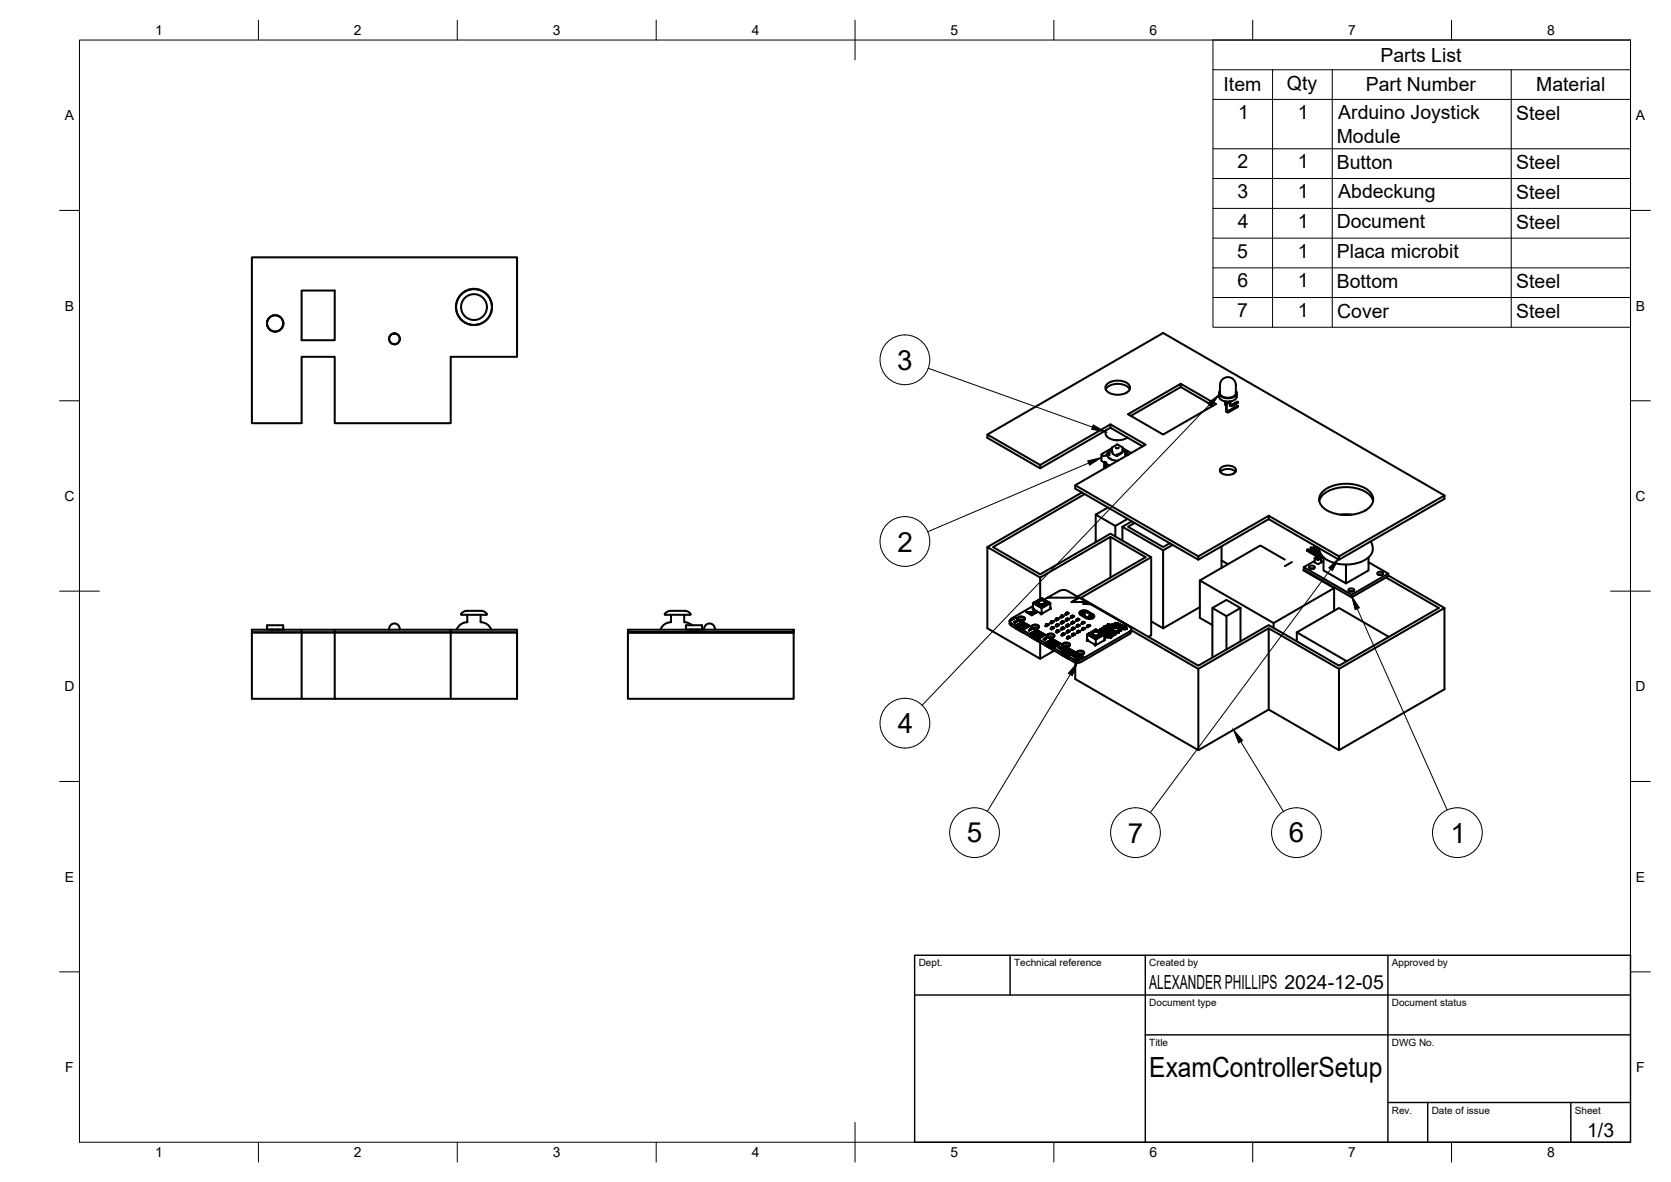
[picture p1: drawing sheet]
<svg xmlns="http://www.w3.org/2000/svg" width="420mm" height="297mm" viewBox="0 0 420 297" stroke-linecap="round" stroke-linejoin="round" font-family="sans-serif">
<!-- layer: Visible -->
<g fill="none" stroke="#000" stroke-width=".51">
<path d="M63.3 64.7h66.7v25h-16.7v16.6h-29.1v-16.6h-8.4v16.6h-12.5zM67.9 79.6v.1M68.4 79.4h.1M68.5 79.3v.1M69.8 79.3v.1M69.9 79.4h.1M70.5 79.7h-.1M75.8 73h8.4v12.5h-8.4zM117.8 72.8h.2M120.4 72.8h.2M67.2 80.8v.1M67.2 81.6v.2"/>
<path d="M67.5 80.1h.1M67.6 82.6h.1M67.9 82.9h.1M70.4 82.9h.1M70.7 82.6h.1M70.9 80.1h.1M71.1 81.9v.1M71.2 80.8v.1M71.2 81.6v.2M98.8 83.8h.7M117.9 81.5h.1M120.4 81.5h.1"/>
<path d="M278 97.8a4 4 0 0 1 6.1 0M278.3 96.5a4.2 4.2 0 0 1 5.7 .5 1.87 1.87 0 0 1-2 2.1l-1.3 .1a2.62 2.62 0 0 1-2.8-1.8zM296.9 96.4l8.8 5.1-13.2 7.7-8.9-5.1 13.3-7.7v.9M306.5 98.8a1.63 1.63 0 0 0 1.6 2.1h.6a1.99 1.99 0 0 0 2.3-1.3M306.7 98.2a1.09 1.09 0 0 0 .9 1.7 2.9 2.9 0 0 0 3.3-.8v-.7M306.7 96.8v2a2.21 2.21 0 0 0 3.2 .9l.7-.5 .1-.4v-2M306.7 96.8a2 2 0 0 1 2-2 2 2 0 0 1 2 2M310.7 98.3l.2 .1M311 98.8v.8M248.3 109.2l13.2 7.6v.9M277.1 114.3l.4 .3 .6-.3M278 108.2v.8l.3 .6 1.2 .8 2.2 .2 1.8-.7"/>
<path d="M278.1 116.5l.9 .5M278.1 116.4v1.1M278.1 116.4h.1M278.2 116.4l-.5-.4-.1 .1v1.3l.4 .2M278.4 114.5l.3-.9 .9-.6a1.26 1.26 0 0 0-1.2 1.2 1.26 1.26 0 0 0 1.1 1.3l1.6 .3M278.4 114.5h.1M278.4 114.4h.1M279.2 107.5v-.9l8.9 5.1-17.7 10.2M279.2 106.6l-17.7 10.2M279.4 115.5h.1M279.5 115.5h.1M279.6 113.5l.1 .5 1.1 .6 1.3-.7v-.3"/>
<path d="M279.6 112.6l-2.7 1.6v1.6l.7 .4M279.6 113.1l-.6 .6-.1 .8M279.6 112.4l1.3-.7 1.4 .7v1.1l-1.4 .8M279.6 112.5v1M279.6 113.5h.1M279.6 112.4v.1M280.6 112.5l.3 .2 .4-.2M280.7 110.6h.1M280.9 114.3l-.1-.1v.4M280.9 114.3h.1M280.9 111.7h.1M282.3 113.1l.6 .6v.8"/>
<path d="M282.3 112.6l2.1 1.2M283.5 114.4a1.43 1.43 0 0 0-1.2-1.4l.9 .6 .3 .8M287.3 112.2l-8.1-4.7-17.7 10.2-13.2-7.7v-.8l44.2-25.5 70.7 40.8M305 102l-8.1-4.7-12.5 7.2M306.8 118.6a2.78 2.78 0 0 1 3.9 0M306.9 117.6a2.69 2.69 0 0 1 3.9 .4 1.66 1.66 0 0 1-2.1 1.3 1.66 1.66 0 0 1-2-1.3zM308.1 101.3l.2 .1v.5l-.2-.1zM308.1 100.9v.4l.2 .1M308.3 101.8v1.4l.3 .4 2.7-1.4v-.1M308.3 100.9v.5M308.3 103.5l.2 .1M308.5 100.9v.4"/>
<path d="M308.5 101.3v1.8l.2 .3h.3l2.3-1.3-.2-.2-2.5 1.4M309 100.9l.3 1 .3 .2 1.7-.9v-.2M309.1 103.3l-.7 .2M309.1 100.9l.1 .4M309.2 100.9h.1M309.2 101.9l.2 .1M309.4 103.2l-.2 .1M309.4 100.9v.7l.2 .3 1.7-.9-.2-.1-1.6 .9M310 101.8l-.7 .2M248.3 137.5l13.2 7.6M272 123.8l-23.7 13.7v20.4l13.2 7.7 3.6-2.1M272.7 124.2l-23 13.3 11.8 6.8 17.7-10.2 10.3 5.9-17.7 10.2 29.5 17.1 17.7-10.2 17.7 10.2 25.1-14.5-13.3-7.7"/>
<path d="M275.5 129.3v7M278.6 127.5l-3.1 1.8 4.9 2.9 3.1-1.8M279.2 134.9l8.9 5.1-17.2 9.9M280.4 132.2v2.6M282.2 132.4v3.5M284.6 131l-2.4 1.4 10.3 5.9M285.3 131.4l-1.7 1 8.9 5.1 1.6-1M292.5 138.3v19.6M294.9 136.9l-2.4 1.4M307.1 137.3v5.4M319 130.5l-17.7 10.2-30.9-17.9v-.9l30.9 17.9M319 130.5l17.7 10.2 26.5-15.3v-.9l-26.5 15.3"/>
<path d="M319 130.5v-.9l17.7 10.2v.9M319 129.6l-17.7 10.2v.9M328.6 138.1v.3l2.4 1.4M329.5 137.6v.3l2.5 1.4-.5 .4M331 139.5l-2.4-1.4 .3-.1 2.5 1.5a.6 .6 0 0 1-.1 .9l-.2-.1-.1-.5M331 139.5l.3 .4v.5M331.1 139.9l-.5 .3v1.1M331.7 137.8l-1.3-.7v.3l1.3 .7M331.7 125.9a5.1 5.1 0 0 1 4.6-3.3 9.4 9.4 0 0 1 8.3 2.1l.7 1.2M331.8 138.7l-2-1.2-.3 .1 2.5 1.5M332 139.5v.3l.2 .1 .3-.2M332.2 139.4l.1 .2"/>
<path d="M332.2 139.6v.3M332.9 123.3a10.1 10.1 0 0 1 11.2 0 2.83 2.83 0 0 1 1.1 2.7 2.83 2.83 0 0 1-1.9 2.3 10.3 10.3 0 0 1-10.4-.6 2.67 2.67 0 0 1 0-4.4zM337.1 129.4l.8-.2 2 .2M344.7 136l.5 2-.3 1.1-.4 .6-1 .8-1 .6-2.2 .6-2.9 .1-2.9-.7-1.3-.7-.9-.8-.4-.8-.2-1M67.1 158.2h4.1M67.2 157.1h3.9l.1 1.1M67.2 157.1l-.1 1.1M68.2 158.2h.1M68.5 158.2h.1M69.8 158.2h.1M70.2 158.2h.1M75.8 158.2h8.4"/>
<path d="M97.8 158v.2M97.9 158a1.33 1.33 0 0 1 1.4-1.3 1.33 1.33 0 0 1 1.2 1.5M113.3 158.2h16.7v.7h-66.7v-.7h12.5v.7h-12.5v16.7h12.5M117.3 153.5h2.9a2.19 2.19 0 0 1 2.2 .9l-6.3 .1-.2-.2M117.3 153.5a1.62 1.62 0 0 0-1.4 .8M117.4 154.5l.1 1.7a3.3 3.3 0 0 0-2.7 2M121 154.5l-.2 .1 .2 1.8M121 156.4a2.85 2.85 0 0 1 2.5 1.8M157.9 158.2h41.7v17.4h-41.7v-16.7h41.7h-41.7zM168.6 153.5a1.21 1.21 0 0 0-1.4 1h6.4a1.79 1.79 0 0 0-2.2-1h-2.8M168.6 154.5l.1 1.7a3.3 3.3 0 0 0-2.6 2M172.2 154.5l-.2 .2 .1 1.6 .9 .2 1 .6"/>
<path d="M173.5 158.2h.1M173.8 158.2h.1M173.9 158.2h.1M174.2 158.2h.1M174.8 158.2h.1M175.2 158.2h.1M175.5 158.2h.1M176.6 157.2l-4-.1-.1 1.1h4v-1M177.1 158.2a1.35 1.35 0 0 1 1.3-1.5 1.35 1.35 0 0 1 1.3 1.5M253.9 156v.7M253.9 156.7h.1M253.9 156v.1"/>
<path d="M253.9 156.1l.4 .6M253.9 156.7l.4 .6 4.7 2.7M254.3 156.7l1 .5M255.1 156.4h.1zM255.2 156.3h.1M255.2 156.4l.3-.1zM255.3 155.2l-.3-.1a1.47 1.47 0 0 0-1.1 .9M255.3 156.2h.1zM255.5 156.2h.1M255.5 156.3l.1-.1zM255.5 156.2l-.3 .1M255.6 156.2l-.2-.1-.4 .2"/>
<path d="M255.7 155.5l.4 .4 .8 .2M255.7 155.5l-.3-.3-1.5 .9M255.7 155.5l.3 .4 .9 .2M255.8 155.5a1.11 1.11 0 0 1 1.9 0M255.9 155.3l.9-.4a.7 .7 0 0 1 .9 .8l-.9 .4a.7 .7 0 0 1-.9-.8zM255.9 155.3l.5-.3h.7l.5 .5a1.02 1.02 0 0 1-1.7 0zM256.1 155.8l.7-.2 .7 .2M256.7 158.1l.3 .1M256.9 156.1l.1 .1-1.7 1 1.9-.9 .3 .2-1.8 1 1.9-1 .3 .2-1.7 1 .1 .1 1.8-1 .3 .2-1.8 1 1.9-1 .2 .2-1.7 1 .1 .1 1.8-1 .7 .7 .8 .1M256.9 156.1l.1 .1M257.5 156.5l-.3-.2-1.8 1 .3 .2M257.9 156.7l-.3-.2-1.8 1.1 .4 .1"/>
<path d="M258 153.8l2.8 .1-1.4 .7zM258 153.8l2.8 .1M258.4 157l-.3-.2-1.8 1 .3 .2M258.7 157.2l-.2-.2-1.8 1.1M258.9 158.2h.3l-.4 .3 .4-.3M259 160l3.9 2.2M259 160h.1M259 158.2l-.3 .2M259.3 159.5h.1M259.3 157.5a1.11 1.11 0 0 1 2 0M259.4 157.3l.9-.3a.7 .7 0 0 1 .9 .8l-.9 .3a.7 .7 0 0 1-.9-.8zM259.5 157.4l.5-.3h.6l.6 .4a1.02 1.02 0 0 1-1.8 0z"/>
<path d="M259.6 157.8l.7-.2 .7 .2M259.7 153l.1 .3M259.7 152.3l-4.7 2.8 .3 .1-1.4 .8M259.7 154.1l-.3 .3zM259.7 154.1l-.3 .1M259.7 154.1l-.6 .1 .5 .1h-.2M259.7 151.6v1.3h.2M259.8 152.8l-.1 .2M259.9 151.6l.4 .2zM259.9 153.1l1.7 1M259.9 152.9v.2M259.9 152.9l-.1 .4 .1-.2"/>
<path d="M260 151.5l-.1 .1M260.1 151.3l.5 .1-.4 .2-.2-.2zM260.3 151.8h.1M260.3 151.8l1.2 .7zM260.4 158.1l.2 .2-1.7 1 1.8-1 .3 .2-1.7 1 1.8-.9 .4 .2-1.8 1 1.9-1 .3 .2-1.8 1 1.9-.9 .3 .1-1.7 1.1 1.8-1 .3 .2-1.7 1.1 1.8-1.1 .4 .2-.4-.2-1.8 1.1 1.8 1M260.4 158.1l.2 .2M260.4 158.1l-.8-.1-.7-.7-1.8 1 1.8 1M260.6 151.5l-.3 .3-.3-.2v-.2l-.3 .2 2.2 1.2 2.2-1.2M260.9 151h.1M260.9 151l-.6 .3M261 158.5l-.3-.2-1.8 1 .4 .2M261.1 151.4v.3"/>
<path d="M261.2 151.2a.82 .82 0 0 1 .8-.3 .82 .82 0 0 1 .7 .6 .82 .82 0 0 1-.9 .3 .82 .82 0 0 1-.6-.6zM261.5 152.5l.4 .2 1-.5-1 .6zM261.5 158.8l-.4-.2-1.7 1 .3 .2M261.5 145.1l17.7-10.2v10.2M261.5 145.1v5.4M261.6 152.4l.3 .3 .3-.2M261.6 150.5l-1.4 .8M261.7 152.2l.5 .2-.4 .1-.2-.1zM261.7 150.4l.5 .1-.4 .2-.2-.2zM261.8 150.4h.2M261.9 154.2v.1M261.9 154.1l-.1 .1"/>
<path d="M261.9 154.1h-.2l.1 .3M261.9 154.1l-.1 .3 .1-.2M261.9 159l-.3-.2-1.8 1 .3 .2M262.2 150.6h.1M262.2 150.5l1.4 .8M262.2 152.4v.1M262.2 150.6l-.3 .2-.3-.3-.8 .5M262.3 150.7l1.1 .6M262.3 159.3l-.3-.2-1.8 1 .4 .2M262.7 159.5l-.3-.2-1.8 1 .4 .2M262.7 151.4v.3M262.7 151.6v-.2a.82 .82 0 0 1-.8 .6 .82 .82 0 0 1-.8-.5 .85 .85 0 0 0 .8 .6 .85 .85 0 0 0 .8-.5"/>
<path d="M262.9 152.2h.1M263 157.1l-.2 .2 .2 .1M263 157.1l.3-.3 .2 .1v.3M263 157l.2 .1M263 157h.3M263 157l.2 .1zM263.1 156.9h.4zM263.1 156.9l.2 .1zM263.1 159.8l.4 .4 .8 .2M263.2 159.7l.2 .5 .9 .2M263.2 159.8a1.11 1.11 0 0 1 1.9 0M263.2 151.5l.3 .2 .3-.2 .3 .1"/>
<path d="M263.2 157.3l-.2 .1M263.2 157.1l.3-.2zM263.3 156.9h.1M263.3 159.6l.9-.4a.7 .7 0 0 1 .9 .8l-.9 .3a.7 .7 0 0 1-.9-.7zM263.3 151.3l.5 .1-.3 .2-.3-.2zM263.4 159.6l.4-.3h.7l.5 .5a1.02 1.02 0 0 1-1.7 0zM263.4 150.2h8l-2 1.1h3.8l-.8 .5 1.9 .1 9.7 5.6 .4 .5-.1 .5-.3 .2-12 6.9-.9 .3M263.4 150.2l-.8 .5M263.4 156.9l.3 .1-.2 .1M263.5 156.9l-.3 .4-.2-.2M263.5 156.9l-.2-.1-.3 .2 .2 .1-.2-.1M263.5 157.1v.1"/>
<path d="M263.8 151.5l.2 .1-1 .6M264 151.6l-1 .6M264.1 156.6l.2 .1M264.1 151.6v1.4l-2.2 1.3v-1.5M264.1 153h.1M264.1 152.8h.1M264.1 152.8v.2M264.2 158.1l.2 .1M264.2 156.4l.3 .2M264.2 156.4l-.1 .1M264.2 156.2l.3 .2M264.3 156.2l.2 .2z"/>
<path d="M264.3 156.2l.2 .1-.2-.1M264.3 156.2h.1M264.4 157.9l.2-.3 .3 .3M264.4 156.2h.4M264.4 156.2h.4l-.2 .1M264.4 157.9l-.2 .1M264.4 157.7l.2 .2zM264.4 157.7l.2 .1M264.5 157.7h.3zM264.5 157.7l.2 .1zM264.5 156.6l-.2 .1M264.5 156.4l.3-.2z"/>
<path d="M264.5 156.2h.1M264.6 157.9l-.2-.2 .2 .2-.2-.2 .2-.1 .3 .1-.3 .2v.2l-.2-.2M264.6 158.1l-.2 .1M264.6 157.9l.3-.2zM264.6 157.7h.1M264.7 157.7h.1M264.7 156.2l.3 .1M264.8 156.2h-.4l.2 .1M264.8 156.2l-.3 .2v.2M264.8 156.2l-.3-.1-.3 .1 .3 .2M264.8 157.7l.3 .1M264.9 157.9h.1"/>
<path d="M265 156.3l-.2 .1-.3-.3-.3 .3M265.1 157.8l-.2 .1M265.3 155.8l.3 .2 .1-.2M265.5 155.5l.2 .1-.2-.1M265.5 155.7l-.2 .1M265.5 155.5l.2 .1M265.5 155.5l.2 .1zM265.6 155.5l.2 .1-.3-.1M265.6 155.5h-.1M265.6 157.2l-.2 .1 .3 .2 .2-.2M265.6 155.5h.4M265.6 155.5l.2 .1z"/>
<path d="M265.6 157l.2 .1zM265.7 157l.2 .1M265.7 158.7l-.2 .2 .2 .1 .2-.2M265.7 157h.4zM265.7 157l.2 .1zM265.7 158.5l.2 .2M265.7 158.5l.3 .1M265.7 158.5l.2 .2zM265.7 155.6l.3-.1zM265.8 155.5h.1M265.8 158.5h.4zM265.8 158.5l.2 .1z"/>
<path d="M265.9 157.1l-.3-.1 .3 .1-.3-.1 .3-.1 .2 .1-.2 .1v.3l-.3-.2M265.9 157.1l.2-.1zM265.9 157h.1M265.9 155.4l.3 .2-.2 .1v-.2l-.2-.2-.3 .4M265.9 158.7l.3-.2zM266 158.5h.1M266 156.9l.3 .2-.2 .1-.2-.3-.3 .3M266 155.5l-.3 .1v.3l-.2-.2M266 155.5l-.2-.2-.3 .2M266.1 158.4l.3 .2-.2 .1-.2-.3-.3 .3M266.2 158.5l-.3 .2v.2l-.2-.2M266.2 158.5l-.2-.1-.3 .1 .2 .2"/>
<path d="M266.6 155.1l.2 .1M266.7 156.6l.2 .1M266.8 155l.2 .2M266.8 154.8l.2 .1-.2-.1 .2-.2 .3 .2-.3 .1v.3M266.8 155l-.2 .1M266.8 154.8l.2 .1M266.8 154.8l.2 .1zM266.8 156.5l.3 .2M266.8 154.8l.3 .1-.3-.1M266.8 154.8h.1M266.8 156.5l-.1 .1M266.9 154.7l.4 .1z"/>
<path d="M266.9 154.7l.2 .2zM266.9 156.3l.2 .1M266.9 156.3l.2 .1zM266.9 156.3h.1M267 158l-.2 .1 .2 .1M267 158l.2-.4 .3 .2v.2M267 156.2l.4 .1zM267 157.8l.2 .1-.2-.1M267 156.2l.2 .2zM267 157.8l.2 .1M267 157.8l.3 .1M267 157.8l.2 .1z"/>
<path d="M267 155.1l-.2 .2M267 154.9l.3-.1zM267 154.7h.1M267 154.8h.1M267.1 159.5l-.3 .1 .3 .1M267.1 159.5l.2-.4 .3 .4M267.1 157.7l.3 .1zM267.1 157.7l.2 .2zM267.1 159.3l.2 .1zM267.1 156.6l-.2 .2M267.1 156.4l.3-.1zM267.1 159.3h.1"/>
<path d="M267.1 156.2h.1M267.1 156.3h.1M267.2 159.3h.3zM267.2 159.3l.2 .1zM267.2 154.7l.3 .2M267.2 158.1l-.2 .2M267.2 157.9l.3-.1zM267.2 157.7h.1M267.2 157.8h.1M267.3 156.2l.3 .2M267.3 159.4l-.2-.1 .2 .1-.2-.1 .2-.2 .3 .2-.3 .1v.3l-.2-.2M267.3 159.6l-.2 .2"/>
<path d="M267.3 159.4l.3-.1zM267.3 159.2h.1M267.3 159.3h.1M267.4 156.3l-.3 .1v.3M267.4 156.3l-.3-.2-.3 .2 .3 .1M267.4 157.7l.3 .2M267.5 159.2l.3 .2M267.5 157.8l-.3 .1v.3l-.2-.2M267.5 154.8l-.2 .2v-.2l-.3-.2-.2 .4M267.5 157.8l-.3-.2-.2 .2M267.5 158h.1M267.6 156.3l-.2 .2v-.2l-.3-.2-.3 .4"/>
<path d="M267.6 159.5h.1M267.7 157.8l-.2 .2M267.8 159.3l-.2 .2M268 154.1l.3 .1-.3-.1 .3-.2 .2 .1-.2 .4-.3-.2M268 154.2l-.2 .2 .3 .1M268 157.4l.3 .2 .2-.2M268 154.1l.3 .1M268 154.1l.2 .1zM268.1 154l.2 .1h-.3M268.1 154l-.1 .1M268.1 155.8l.3 .1M268.1 158.9l.3 .2 .2-.2"/>
<path d="M268.1 154h.4M268.1 154l.2 .1zM268.1 155.8l-.2 .1M268.1 155.6l.3 .1zM268.2 155.5l.2 .2M268.2 157.3l-.2 .1M268.2 157.1l.3 .1M268.2 155.5h.4zM268.2 155.5l.2 .1zM268.2 157.1l.2 .1zM268.3 154.4l-.2 .1M268.3 154.2l.2-.2z"/>
<path d="M268.3 154h.1M268.3 157l.2 .2-.3-.1M268.3 157l-.1 .1M268.3 158.6l.3-.2 .2 .1-.2 .2v.2l-.3-.1M268.3 157h.4M268.3 158.6l.3 .1-.3-.1M268.3 157l.2 .1zM268.3 158.8l-.2 .1M268.3 158.6l.3 .1M268.3 158.6l.2 .1zM268.4 155.9l-.2 .1-.3-.1M268.4 155.7l-.3-.1 .3 .1-.3-.1 .3-.2 .2 .1-.2 .2v.2"/>
<path d="M268.4 155.7l.2-.2zM268.4 155.5h.1M268.4 158.5l.2 .2M268.4 158.5h.4zM268.4 158.5l.2 .2zM268.5 154l.2 .1M268.5 157.2l.2-.2zM268.5 157h.1M268.6 155.5l.2 .1M268.6 158.7l.2-.2zM268.6 158.5h.1M268.6 157l.3 .2-.2 .1-.2-.4-.3 .4"/>
<path d="M268.7 157l-.2 .2v.2l-.3-.1M268.7 154.1l-.2 .2v-.3l-.2-.1-.3 .3M268.7 157l-.2-.1-.3 .2 .3 .1-.3-.1M268.8 158.5l.2 .2-.2 .1v-.3l-.2-.1-.3 .4M268.8 155.6l-.2 .2v-.3l-.2-.1-.3 .4M269.2 155.2l.2 .1M269.3 156.7l.2 .1M269.4 155l.2-.3 .3 .3M269.4 155l-.2 .1M269.4 154.8l.2 .2zM269.4 151.3l2-1.1 1.8 1.1-.8 .5M269.5 154.8l.2 .1"/>
<path d="M269.5 154.8h.4zM269.5 154.8l.2 .1zM269.5 156.5l-.2 .1M269.5 156.3l.2 .2M269.5 156.3l.2 .1M269.5 156.3l.2 .2zM269.6 158l-.2 .2 .2 .1M269.6 158l.3-.3 .2 .4M269.6 156.3h.4zM269.6 157.8l.3 .2zM269.6 156.3l.2 .1zM269.6 157.8l.2 .2z"/>
<path d="M269.6 155l-.2-.2 .2 .2-.2-.2 .2-.1 .3 .1-.3 .4-.2-.2M269.6 155.2l-.2 .1M269.6 155l.3-.2zM269.6 154.8h.1M269.7 154.8h.1M269.7 159.5l-.2 .2 .2 .1M269.7 159.5l.2-.3 .3 .1v.3M269.7 157.8h.4zM269.7 157.8l.2 .1zM269.7 159.3l.2 .2M269.7 159.3l.3 .2zM269.7 159.3l.2 .2z"/>
<path d="M269.7 156.7l-.2 .1M269.7 156.5l.3-.2zM269.7 156.3h.1M269.8 159.3h.4zM269.8 159.3l.2 .1zM269.8 154.8l.3 .1M269.8 158l-.2-.2 .2 .2-.2-.2 .3-.1 .2 .1-.3 .4-.2-.2M269.8 158.2l-.2 .1M269.8 158l.3-.2zM269.9 157.8h.1M269.8 157.8h.1M269.9 156.3l.3 .1"/>
<path d="M269.9 159.7l-.2 .1M269.9 159.5l.3-.2zM269.9 155h.1M269.9 159.3h.1M270 157.8l.3 .1-.2 .1M270 156.3l-.3 .2v.2l-.2-.2M270 156.3l-.3-.1-.2 .1 .2 .2-.2-.2M270.1 154.9l-.2 .1M270.1 158v.1M270.1 159.3l.3 .2M270.2 159.3l-.3 .2v.2l-.2-.2M270.2 156.4l-.2 .2v-.3l-.3-.1-.2 .3"/>
<path d="M270.2 159.3l-.3-.1-.2 .1 .2 .2-.2-.2M270.2 159.5v.1M270.4 159.4l-.2 .1M270.5 156h.3M270.7 155.8l.3 .2M270.7 155.8l-.2 .1M270.7 155.6l.3 .2M270.7 155.6l.3 .2zM270.8 157.3l.3 .2M270.8 155.6l.2 .1-.3-.1M270.8 155.6h-.1M270.8 157.3l-.2 .1"/>
<path d="M270.8 155.6h.4zM270.8 155.6l.2 .1zM270.8 157.1l.3 .1zM270.8 157.1l.3 .2zM270.9 158.8l.3 .2M270.9 158.6l.3 .2-.3-.2 .3-.1 .2 .1-.2 .4M270.9 158.8l-.2 .1M270.9 158.6l.3 .2M270.9 157.1h.4zM270.9 157.1l.2 .1zM270.9 158.6l.2 .2zM271 155.9l-.2 .2"/>
<path d="M271 155.8l-.3-.2 .3-.1 .3 .1-.3 .2v.2M271 155.8l.3-.2zM271 158.6l.2 .1-.3-.1M271 155.6h.1M271 158.6h-.1M271 158.6h.4M271 158.6l.2 .1zM271.1 157.4l-.2 .2-.3-.1M271.1 157.3l-.3-.2 .3 .2-.3-.2 .3-.1 .3 .1-.3 .2v.2M271.1 157.3l.3-.2zM271.1 157.1h.1M271.2 155.5l.2 .2"/>
<path d="M271.2 158.9l-.2 .2-.3-.1M271.2 158.8l.2-.2zM271.2 158.6h.1M271.3 157l.2 .2M271.3 150.2l-2.8-1.7-1.3-.2-.8 .2-3 1.7M271.4 158.6l.2 .1M271.4 155.7l-.1 .1-.3-.3-.3 .3M271.5 157.2l-.1 .1-.3-.3-.3 .3M271.6 158.7l-.2 .1v-.2l-.2-.1-.3 .3M271.7 153.6l1.1-.2 .6 .2M271.7 153.6l-.2 .2v.5l1.6 1.1M271.7 153.6l-.3 .5"/>
<path d="M271.9 156.7l.2 .1M272.1 153.8l-.2 .2 .2 .4-.3-.3M272.1 156.6l.3-.4 .2 .4M272.1 156.6l-.2 .1M272.1 153.8h.1M272.1 153.8h1l1.6 1-.2 .4M272.1 156.4l.3 .1zM272.1 156.4l.2 .1zM272.2 158.1l-.2 .1 .2 .2 .2-.2M272.2 157.9l.2 .2M272.2 156.4h.4zM272.2 156.4l.2 .1z"/>
<path d="M272.2 157.9l.2 .1zM272.2 157.9l.3 .1-.3-.1M272.2 157.9h.1M272.3 157.9h.4M272.3 157.9l.2 .1zM272.3 156.5l-.2-.1 .3-.2 .2 .2-.3 .1v.3l-.2-.2M272.3 156.7l-.2 .2M272.3 156.5l.3-.1zM272.3 156.5l-.2-.1 .2 .2M272.4 156.4h.1M272.4 158l.3-.1zM272.4 154.1l.2-.1 .3 .1"/>
<path d="M272.5 157.9h.1M272.5 154l.4 .1-.3 .1zM272.5 156.3l.3 .2M272.6 157.8l.3 .2-.2 .1-.2-.4-.3 .4M272.6 156.6h.1M272.7 157.9l-.3 .1v.3l-.2-.2M272.7 157.9l-.2-.2-.3 .2 .2 .1M272.8 156.4l-.2 .2M273.2 151.3l1 .6M273.2 157.5l.3 .1M273.3 159.4v1.3M273.4 157.4l.3 .2"/>
<path d="M273.4 157.2l.3 .1M273.4 155.2l-1.3-.8 1.3 .8M273.4 157.4l-.2 .1M273.4 153.6l1.4 .8M273.5 157.2l.2 .1M273.5 157.2l.2 .1zM273.5 157.1l.4 .1zM273.5 157.1l.2 .2zM273.6 159.3l-.1 .1M273.7 157.5l-.2 .2M273.7 157.3l.3-.1zM273.7 157.1h.1"/>
<path d="M273.7 159.2l.5 .1-.3 .2-.3-.2zM273.8 154.9l.2-.1 .2 .1M273.8 154.8l.4 .1-.2 .1zM273.9 157.1l.3 .2M274 157.2l-.3 .1v.3M274 157.2l-.3-.2-.3 .2M274.2 157.2l-.2 .2-.3-.4-.3 .4M274.2 159.3v.1M274.2 159.4l-.3 .2-.3-.3-.3 .1 2.2 1.3 2.2-1.3M274.7 154.9h.1M274.7 159.4v-.1a.82 .82 0 0 0 .8 .6 .82 .82 0 0 0 .8-.6 .85 .85 0 0 1-.7 .6 .85 .85 0 0 1-.9-.5M274.7 154.9l-.5 .4-.8-.1"/>
<path d="M274.7 159.2v.3M274.8 159a.82 .82 0 0 1 .9-.3 .82 .82 0 0 1 .6 .7 .82 .82 0 0 1-.9 .3 .82 .82 0 0 1-.6-.7zM275.1 154.9l-.3-.5 .3 .5a1.39 1.39 0 0 1-2 .5M275.2 158.4l-1.2 .7M275.2 158.4v.1M275.2 158.5l.3 .2 .3-.2M275.3 158.3l-1.5 .8M275.3 158.2l.5 .2-.3 .1-.3-.1zM275.5 158.2h.1M275.8 158.4l.1 .1M275.8 158.5v-.2l1.4 .8M275.9 158.5l1.1 .7"/>
<path d="M276.3 159.2v.3M276.5 158.3h.1M276.5 158.2v.1zM276.6 158.2h.1M276.6 158.3l.1 .1M276.6 158.4h.1M276.6 158.3h.1M276.6 158.3v.1M276.7 158.2h.1M276.7 158.3v.1M276.7 158.3h.1M276.8 158.3v.1"/>
<path d="M276.8 158.4h.1M276.8 158.1l.3 .1M276.8 158.4v.1M276.8 158.5h.1M276.8 159.3l.3 .3 .4-.3M276.9 158.4v.1M276.9 158.4l-.1 .1M276.9 158.5h.1M276.9 158.4h.1M276.9 158.4h-.1M276.9 158.5v.1M276.9 158.1h.4"/>
<path d="M276.9 159.2l.6 .1-.4 .2-.3-.2zM277 158.5h.1M277 158.4l-.2 .1M277 158.4l-.1 .1M277 158.5h-.1M277.1 158.6h.1M277.1 158.6v.1M277.1 158h.4l-.3-.1 .3 .1M277.1 158.7h.1M277.2 158.6h-.1M277.2 158.6h.1M277.2 157.9l-.4 .2 .4-.2"/>
<path d="M277.2 158.6l-.1 .1M277.2 158.7h.1M277.2 158.6l.1 .1M277.2 158.6v.1M277.3 158.7h-.1M277.3 158.7h.1M277.3 158.8h.1M277.4 158.8h-.1M277.4 158.7h.1M277.4 158.7h-.1M277.4 158.8h.1M277.4 158.7l-.1 .1"/>
<path d="M277.4 158.3h.2zM277.4 158.3l-.1 .1 .3 .1M277.4 158.3l-.1 .1M277.4 159.3l.3 .1M277.5 159.3l.1 .1-1 .6 1-.6M277.5 158.5h.1M277.5 158.8h-.1M277.5 158.8h.1M277.5 157.7v-.2v.3l.3 .1h.4M277.5 158.9h.1M277.5 157.5l.2-.1zM277.6 158.4l-.1 .1"/>
<path d="M277.6 158.8h.1M277.6 158.3h.1zM277.6 158.8l-.1 .1M277.6 158.9h.1M277.6 158.1l-.4 .2M277.6 159h.1M277.6 157.7h.1M277.7 158.9h.1M277.7 158.6l.4 .2M277.7 159h.1M277.7 158.5h.1M277.7 158.4h-.1"/>
<path d="M277.7 159.4v1.5l-2.2 1.2v-1.4M277.7 158.9l.1 .1M277.7 158.9l-.1 .1M277.7 157.8l.2 .1zM277.7 157.8l-.1-.1 .1 .1M277.7 160h.1M277.7 159l.1 .1M277.7 159.9l.4 .1M277.8 159h.1M277.8 158.5h.1zM277.8 158.7h.1M277.8 158.4h-.3"/>
<path d="M277.8 159h-.1M277.8 158.9v.1M277.9 158.7h.1M277.8 158.9l-.1 .1M277.8 158.9h.1M277.9 159h.1M277.8 159.1h.1M277.9 159.1h.1M277.9 159.8h.1M278 159.1v.1M278 159.1h-.1M278 157.3h.2z"/>
<path d="M278 157.3l-.3 .1 .3-.1M278 159.8l.3 .1M278 159.1h.1M278 159.2h.1M278 158.7h.1M278 158.6h-.2M278 158.6h.1M278 159.9h.1M278.1 158.6h.1M278 158.5l-.1-.1 .2 .1M278 159.2h.2M278.1 158.8h.1"/>
<path d="M278.1 159.7h.1M278.1 159.2h.1M278.1 159.1l-.1 .1M278.2 159.2v.1M278.2 159.2h.1M278.2 159.9v.1M278.2 159.3h.1M278.2 157.8h-.3M278.2 157.8l-.3 .1M278.2 158.6l-.2 .1M278.2 158.6v.1M278.2 159.8h.1"/>
<path d="M278.2 158.6h.1M278.3 158.6h.1M278.2 157.3l.3 .1zM278.2 159.9h.1M278.3 159.3h.1M278.3 159.2h-.1M278.3 159.2h.1M278.3 159.8h.1M278.3 159.2v.1M278.3 159.2l-.1 .1M278.3 158.7l-.2 .1M278.3 159.9h.1"/>
<path d="M278.3 158.7h.1M278.3 158.1l.2 .1zM278.3 159.3h-.1M278.3 159.3l.1 .1M278.3 159.9l-.2-.2-.4 .2M278.4 159.3h.1M278.4 159.3l-.1 .1M278.4 158.6l-.1 .1M278.4 159.3v.1M278.5 158.8h.1M278.4 159h.1M278.4 159.4l.1 .1"/>
<path d="M278.5 159.4h.1M278.6 158.9h.1M278.5 159.4h-.1M278.5 157h.3M278.5 156.9h.3zM278.5 158.2l.1 .1zM278.5 159.5h.1M278.5 157.6l-.1 .1M278.5 157.4l.1 .2zM278.6 158.8h.1M278.5 157h.1M278.6 159.1h.1"/>
<path d="M278.5 159.5l.2-.1zM278.6 156.9h.2zM278.6 159.4h.1M278.6 158.8l-.5 .1 .3-.2-.3 .2M278.7 158.9h.1M278.6 159.5h.1M278.7 159.1h.1M278.6 157.6v.1l-.2-.3h-.4l-.4 .3M278.6 158.9l.1 .1M278.6 158.9l-.1 .2M278.7 159.5h.1M278.7 159.5h-.1"/>
<path d="M278.8 158.9h.1M278.7 159.6h.1M278.7 159h.1M278.8 158.3h.1zM278.8 158.3h-.2h.2M278.8 159.5h-.1M278.8 158.9l.1-.1zM278.8 157h.1M278.8 159.6h.1M278.8 159.5h.1M278.8 159.5l-.1 .1M278.8 159h-.4"/>
<path d="M278.8 157h.5l.1 .3 1.2 .1M278.8 157h.5M278.9 159.6h.1M278.9 159.6h-.1M278.9 158.3l.2-.1zM278.9 159.7h.1M278.9 157.7l-.8 .4 .7 .3 .4-.1 .2-.3M278.9 157.7l.4 .2zM278.9 158.9h-.1M278.9 159.6v.1M279 159.6h-.2M279 159.6h-.1"/>
<path d="M279 159.6v.1M279 159.6l-.1 .1M279 159.6h.1M279 159.8h.1M279 159.1h.1zM279 159.1h.1M279 159.7h.1M279 159.2l-.1 .1 .2-.1M279 159.2l-.1 .1M279.1 159.6h.1M279.1 159.6h-.1M279.1 159.7h.1"/>
<path d="M279.1 159.7l-.1 .1M279.1 159.8h.1zM279.1 159.2h-.4l.3-.2-.3 .2M279.1 159.2h-.1M279.2 159.2h.1M279.1 159.8l.1 .1M279.2 159.8h.1M279.2 159.8h-.1M279.2 159.2h-.1M279.2 159.9h.1M279.2 159.7h.1M279.2 159.9h.2"/>
<path d="M279.3 158l-.3-.2-.7 .3M279.3 158.1l-.2 .1 .2-.1M279.3 159.5h.1M279.3 159.5l.4 .3M279.3 159.8h.1M279.3 158h.1M279.3 159.9h.1M279.3 159.8l-.1 .1M279.3 159.8l.1 .1M279.3 159.8v.1M279.3 159.2l-.3 .2 .3-.1M279.3 159.4h.2z"/>
<path d="M279.3 157l.1 .3zM279.4 159.9h.1M279.4 159.6h.1M279.4 159.9h-.1M279.4 159.9v.1M279.4 159.3l-.4 .1M279.4 159.2h.1M279.5 159.6h.1M279.4 158.7h.2zM279.5 159.3l.1 .1zM279.6 159.6h.1M279.6 156.9h.4"/>
<path d="M279.7 159.5h.1M279.7 159.6h.1M279.7 159.7h.1M279.6 159.7h.2M279.6 156.9v.1M279.6 156.9h.3M279.6 157.7h.4M279.6 157.7h.4zM279.7 159.8h.1M279.7 156.9h.2zM279.7 159.5h-.4M279.7 157.7h.1"/>
<path d="M279.7 157.7h.3M279.7 157.6l.3 .1zM279.7 158.1l-.8 .5 .8-.4-.4 .6M279.7 158.2l-.4 .6M279.7 158.1l-.7 .5M279.8 159.6h.1M279.8 159.7h.1M279.8 159.1h.7M279.9 158.2l-.2-.1 .2 .1-.5 .5M279.9 156.9v.1M279.9 159.6h-.1M279.9 157.7h.1"/>
<path d="M280 157l.5 .2M280 156.9v.1M280 156.9l.3 .1M280 156.9h-.4l.3 .1M280 159.6l-.3 .2M280 157.7h.1M280 157.7l.3 .1M280.3 157l.1 .2zM280.3 156.6l.5 .4M280.3 156.6l.6 .4zM280.3 156.6l.7 .4 .3 .7M280.4 156.5l.7 .2z"/>
<path d="M280.4 156.5h.1M280.4 158.5l-.8 .2M280.5 156.6l.2 .2zM280.5 156.6l.6 .1M280.5 158.6l-.1-.1 .1 .1-.8 .4 .6-.4-1 .2M280.5 159.2l-.1 .2 .1-.2M280.5 159.1h.1M280.5 157.6l-.2 .2 .2-.2M280.6 157.1l.3 .7 .2 .1M280.6 158.7l-.1 .3zM280.7 157.6l-.7 .1M280.8 156.8l2.2 .7-.6-.2 .2 .4 .7 .3"/>
<path d="M280.8 156.8l.3 .2zM280.8 158.7l-.2-.1 .1 .4M280.8 157l-.2 .2M280.8 157l-.2 .1M280.9 157l-.2 .1M280.9 157.8l-.2-.7 .2 .7M281 157.1l-.3 .1M281 157.1l.2 .5-.2 .1-.3-.5M281 157.1l.2 .5M281 157.7l.2-.1zM281.1 156.8l-.4-.1 .4 .1M281.1 156.7l.9 .5"/>
<path d="M281.1 157.7v.2zM281.1 157.9l-.1-.1 .1 .1M281.1 157.9v.5v-.5M281.1 157.7l-.1 .1M281.2 157.6l-.3-.5-.1 .1 .2 .5M281.2 157.7l-.3 .1 .3-.1v.7M281.2 159h-.5h.1M281.2 157.1l1 .2-1-.2 .2 .4 .9 .1-.1-.3 .1 .3M281.2 158.4l.6 .1M281.3 158.3l.5 .2zM281.3 157.2l.1 .3zM281.3 157.2l.1 .3"/>
<path d="M281.3 159l-.6 .1-.2 .4-.1-.1M281.3 157.6l-.1 .8 .1-.7M281.3 158.1l.3 .1zM281.4 157.6l-.3-.6 .3 .6-.1 .5M281.4 157.2l.2 .3zM281.4 157.2l.2 .3M281.6 157.5h.1M281.6 157.2l.1 .3zM281.6 157.2l.2 .3M281.6 157.1l.4 .1zM281.6 157.1l-.5-.3 .5 .3M281.6 158.2l-.3-.1v.2"/>
<path d="M281.7 157.2l.1 .4zM281.7 157.2l.2 .4-.2-.1M281.8 158.5h.1M281.7 158.5l-.5-.1 .5 .1M281.8 157.7l-.2 .5zM281.9 157.2l.1 .4zM281.9 157.2l.2 .4M282 157.3l.1 .3zM282 157.3l.2 .3-.2-.1M282.1 157.2h.3zM282.1 157.2l-1-.6 1 .6M282.3 157.8l-.4-.1-.3 .5"/>
<path d="M282.3 157.8l-.5 .7zM282.4 157.2l.7 .3zM282.6 157.7l-.2-.4 .7 .3 .1 .3-.6-.2 .6 .2M282.7 157.8l.6 .2zM282.7 157.8l-.9-.1 .9 .1M282.7 158.1h.4zM282.7 158.1l-.5-.1 .5 .1M283.3 158l-.2 .1 .2-.1-.9-.2-.2 .2M283.3 158l-.2-.6 .3 .6-.3 .1h-.9l-.4 .4-.7-.1M284 159.3l-12 7-.7 .2-1-.1M284.5 158.1l-.1 .8-.4 .4M284.5 158.4l16.8 9.7v20.4"/>
<path d="M289.5 140v19.6l-.7 .4M301.7 145.9l18.5 10.7 15.2-8.8v5.7M301.7 152.6l-9.2 5.3-3-1.7M304.8 152.8l3.6-2 3.5 2-3.5 2zM304.8 152.8v12.4M307.1 140.9l1.7 .9M308.4 154.8v8.4M311.9 152.8v8.4M319 157.9l17.7 10.2v20.4M320.2 156.6v1.2M323.1 140.6l-6.2-3.5-15.2 8.8v9.4l3.1 1.8M324.8 141.3l-1.7 1"/>
<path d="M326.1 158.9v2.3M327.7 143.3l7.7 4.5M329.3 142.2l.6-.1a.58 .58 0 0 1 .7 .6l-.7 .3a.58 .58 0 0 1-.8-.6zM329.4 142.9h1M330.6 141l-2.8 1.5v.7l12.1 6.9v-.6l-12.1-7M330.6 141.3h.1M330.6 140.3l.7 .4M330.6 141.3l.7 .4M330.6 140.2v.1M332.1 140.3l-.8 .4M332.1 141.4l-.8 .3M332.1 140.3h.1"/>
<path d="M332.1 141.3v.1M332.7 140l-.6 .2v1.2M332.8 141l-.7 .3M332.8 140.1v3.2l5.6 3.3v-4.7M339.2 148l.6-.1a.58 .58 0 0 1 .7 .5l-.7 .3a.58 .58 0 0 1-.7-.5zM339.3 148.6h1M339.9 149.5l9.2-5.3v.6l-9.2 5.3M344.1 140.1v3.2l-5.7 3.3M344.1 141.3l5 2.9M346.5 143.8l.5-.1a.58 .58 0 0 1 .8 .5l-.8 .3a.58 .58 0 0 1-.7-.5zM346.5 144.4h1M347.1 144.3l.3 .2"/>
<path d="M349.1 144.6l14.1 8.2M84.2 175.6v-16.7h-8.4v16.7h54.2v-16.7h-16.7v-.7h-29.1v.7h29.1v16.7M261.5 161.4v4.2M262.6 160.6h.1M262.6 160.6l.2 .1M262.7 160.8h.1M262.7 160.4l.4 .1M262.7 160.6h.1M262.8 160.5h.1M262.9 160.6h.1M262.9 160.5h.1M262.9 162.2l.9 .5"/>
<path d="M262.9 162.2v.1M263 160.5l-.6 .1 .3 .2-.3-.2M263 160.6h.1M263.3 161.8l.3 .2M263.5 160.1l.7-.2 .7 .2M263.8 162.7l6.5 3.7M263.8 162.7v.1M264.3 160.4l.3 .2-1.8 1 1.8-1 .4 .2-1.8 1 1.8-1 .4 .2-1.8 1 1.9-.9 .3 .2-1.8 1 1.9-1 .3 .2-1.7 1.1 1.8-1 .3 .1-1.8 1 1.9-.9 .4 .2-.4-.2-1.8 1 1.7 1M264.3 160.4l.3 .2M264.8 162.7v.1M265 160.8l-.4-.2-1.7 1 .3 .2M265.4 161l-.4-.2-1.7 1"/>
<path d="M265.8 161.3l-.3-.2-1.8 1 .3 .2M266.2 162.8h.1M266.2 161.5l-.3-.2-1.8 1 .4 .2M266.2 162.8l.2 .1-.2-.1M266.3 162.7l-.1 .1M266.4 162.9l.1-.1zM266.4 162.5l.4 .2M266.5 162.7h.1M266.5 162.7l-.2 .1M266.5 162.6h.1M266.6 162.7h.1l-.1 .1M266.6 162.6h.1"/>
<path d="M266.6 161.7l-.3-.1-1.8 1 .3 .2M266.5 162.8h.1M266.7 162.6l-.3 .1M266.7 163.1l.6-.2zM266.8 163l.2-.3-.4 .3M266.7 162.7h.1M267 162.7l-.2 .3 .5-.1M267.1 162l.3 .5 .8 .1-.8-.1-.3-.5M267.1 164v.1M267.1 162a1.11 1.11 0 0 1 1.9 0M267.2 161.8l.9-.3a.7 .7 0 0 1 .9 .8l-.9 .3a.7 .7 0 0 1-.9-.8zM267.3 161.9l.5-.3h.6l.6 .4a1.02 1.02 0 0 1-1.8 0z"/>
<path d="M267.4 162.3l.7-.2 .7 .2M268.2 160.4l.3 .2 .1-.2M268.4 160.3l.2 .2M268.4 160.1l.2 .1M268.4 162.8l-.2-.2 .2 .2-1.8 1 .2 .1 1.8-1.1 .3 .2-1.8 1 1.9-.9 .3 .2-1.7 1 1.8-.9 .4 .2-1.8 1 1.9-1 .3 .2-1.8 1 1.9-.9 .3 .1M268.4 160.3l-.2 .1M268.4 160.1l.2 .1zM268.5 160l.2 .2-.3-.1M268.5 160l-.1 .1M268.5 160h.4M268.5 160l.2 .2zM268.6 160.2l.3-.2z"/>
<path d="M268.7 160h.1M268.8 160l.3 .2M268.9 163l-.3-.2-1.8 1.1 .3 .2M268.9 160l-.3 .2v.3M268.9 160l-.2-.1-.3 .2M269.1 160.1l-.2 .2v-.3l-.2-.1-.3 .4M269.3 163.3l-.3-.2-1.8 1 .4 .2M269.5 164.6h.1M269.5 164.7l.2 .1zM269.6 164.6l.2 .1M269.6 164.5h.2zM269.7 164.8h.1z"/>
<path d="M269.7 164.6l.3 .1M269.8 163.6l-.4-.2-1.7 1 .3 .2M269.8 164.5h.1zM269.8 164.8l.2-.1zM269.8 164.9l.5-.3v.3M269.8 164.9h.1M269.9 164.9l.3-.2zM270 164.5h.1M270 164.6h.1M270 164.5v.1M270.1 164.5l-.4-.1-.3 .2M270.2 163.8l-.3-.2-1.8 1 .3 .2"/>
<path d="M270.2 165.1l.5-.3zM270.2 164.7l-.1 .3M270.3 165.1l.2 .1zM270.4 166.5v4.2l30.9 17.8 17.7-10.2 17.7 10.2 26.5-15.3v-20.4l-26.5 15.3M270.4 164.6l-.1 .3 .4-.1M270.5 165.2h.1M270.7 165.3h.1M270.6 164l-.3-.1-1.8 1 1.5 .8 1.1 .2M270.6 164l.3 .5 .8 .2-.8-.2-.3-.4M270.7 165.3l.2-.1-.2 .1M270.7 164.1a1.11 1.11 0 0 1 1.9 0M270.7 163.9l.9-.4a.7 .7 0 0 1 .9 .8l-.9 .3a.7 .7 0 0 1-.9-.7z"/>
<path d="M270.8 165h.1M270.9 165h.1M270.8 163.9l.5-.3h.7l.5 .5a1.02 1.02 0 0 1-1.7 0zM270.9 165.1h-.4M270.9 165.2h.1M270.9 164.4l.7-.2 .7 .2M271 165.1h.1M271 165.1l-.3-.2-.4 .2M271.9 164.8l-.2-.1 .2 .1-1.7 1M272.5 165.1l-.4-.2-1.6 1 1.6-1 .4 .2-1.4 .8M273.5 160.9l1.8 1.1M273.5 160.8v.1"/>
<path d="M273.5 160.8h-.2l.1 .3M273.5 160.8l-.1 .3v-.1M275.1 160.4l.4 .2zM275.1 160.3l-1.6-.9 1.6 1M275.2 160.2l.3 .3 .3-.3M275.3 160.1l.5 .1-.3 .2-.3-.2zM275.4 161.9l.1 .1M275.4 161.9v.3M275.5 162.1h.1M275.5 161.9l-.1 .3 .1-.1M275.5 162v.1M276.5 160h.1"/>
<path d="M276.6 160h.1M277.7 160.9h.1M277.7 160.2l1.7 .1-1.3-.8-.4 .3 .4-.3 1.3 .8M277.8 160.7l-.1 .2M277.8 160h.1M277.9 160.1h.1M278 160.1h.1M278.1 160h.1M301.3 168.1l17.7-10.2v20.4M349.2 160l-12.5-7.2-10.6 6.1 12.5 7.3"/>
<circle cx="119.2" cy="77.1" r="4.5"/>
<circle cx="119.2" cy="77.2" r="4.5"/>
<circle cx="119.2" cy="77.2" r="3.2"/>
<circle cx="69.2" cy="81.3" r="2.06"/>
<circle cx="69.2" cy="81.3" r="2.04"/>
<circle cx="99.2" cy="85.1" r="1.37"/>
<circle cx="99.2" cy="85.2" r="1.33"/>
</g>
<g fill="#000">
<circle cx="279" cy="115.2" r=".25"/>
<circle cx="280.7" cy="110.6" r=".25"/>
<circle cx="71.2" cy="158.2" r=".25"/>
<circle cx="253.9" cy="156.8" r=".25"/>
<circle cx="255" cy="156.3" r=".25"/>
<circle cx="255.3" cy="157.2" r=".25"/>
<circle cx="255.5" cy="158" r=".25"/>
<circle cx="255.7" cy="157.5" r=".25"/>
<circle cx="255.7" cy="155.5" r=".25"/>
<circle cx="255.9" cy="158.2" r=".25"/>
<circle cx="256.2" cy="157.7" r=".25"/>
<circle cx="256.4" cy="158.5" r=".25"/>
<circle cx="256.6" cy="158" r=".25"/>
<circle cx="256.8" cy="158.7" r=".25"/>
<circle cx="257" cy="158.2" r=".25"/>
<circle cx="257.2" cy="158.9" r=".25"/>
<circle cx="259.3" cy="157.6" r=".25"/>
<circle cx="259.7" cy="159.8" r=".25"/>
<circle cx="263.1" cy="159.8" r=".25"/>
<circle cx="263.3" cy="156.9" r=".25"/>
<circle cx="264.5" cy="156.2" r=".25"/>
<circle cx="264.6" cy="156.2" r=".25"/>
<circle cx="264.7" cy="157.7" r=".25"/>
<circle cx="265.8" cy="155.5" r=".25"/>
<circle cx="265.9" cy="157" r=".25"/>
<circle cx="266" cy="158.5" r=".25"/>
<circle cx="267" cy="154.8" r=".25"/>
<circle cx="267.1" cy="154.8" r=".25"/>
<circle cx="267.1" cy="156.3" r=".25"/>
<circle cx="267.2" cy="156.3" r=".25"/>
<circle cx="267.2" cy="157.8" r=".25"/>
<circle cx="267.3" cy="157.8" r=".25"/>
<circle cx="267.3" cy="159.3" r=".25"/>
<circle cx="267.4" cy="159.3" r=".25"/>
<circle cx="268.3" cy="154" r=".25"/>
<circle cx="268.5" cy="157" r=".25"/>
<circle cx="268.6" cy="158.5" r=".25"/>
<circle cx="269.7" cy="154.8" r=".25"/>
<circle cx="269.8" cy="156.3" r=".25"/>
<circle cx="269.9" cy="159.3" r=".25"/>
<circle cx="270" cy="159.3" r=".25"/>
<circle cx="271" cy="155.6" r=".25"/>
<circle cx="271.1" cy="157.1" r=".25"/>
<circle cx="271.4" cy="150.2" r=".25"/>
<circle cx="271.8" cy="154.1" r=".25"/>
<circle cx="272.4" cy="156.4" r=".25"/>
<circle cx="272.5" cy="157.9" r=".25"/>
<circle cx="273.5" cy="159.4" r=".25"/>
<circle cx="273.7" cy="157.1" r=".25"/>
<circle cx="276.6" cy="158.3" r=".25"/>
<circle cx="276.6" cy="158.2" r=".25"/>
<circle cx="276.8" cy="158.4" r=".25"/>
<circle cx="276.8" cy="158.5" r=".25"/>
<circle cx="276.9" cy="158.4" r=".25"/>
<circle cx="276.9" cy="158.5" r=".25"/>
<circle cx="277" cy="158.5" r=".25"/>
<circle cx="277.1" cy="158.6" r=".25"/>
<circle cx="277.1" cy="158.7" r=".25"/>
<circle cx="277.2" cy="158.6" r=".25"/>
<circle cx="277.3" cy="158.7" r=".25"/>
<circle cx="277.4" cy="158.7" r=".25"/>
<circle cx="277.5" cy="158.8" r=".25"/>
<circle cx="277.7" cy="158.9" r=".25"/>
<circle cx="277.8" cy="158.9" r=".25"/>
<circle cx="277.9" cy="159" r=".25"/>
<circle cx="278" cy="159.1" r=".25"/>
<circle cx="278.1" cy="159.1" r=".25"/>
<circle cx="278.1" cy="158.8" r=".25"/>
<circle cx="278.1" cy="158.6" r=".25"/>
<circle cx="278.1" cy="159.2" r=".25"/>
<circle cx="278.2" cy="159.2" r=".25"/>
<circle cx="278.2" cy="160" r=".25"/>
<circle cx="278.3" cy="159.3" r=".25"/>
<circle cx="278.3" cy="159.9" r=".25"/>
<circle cx="278.4" cy="159.3" r=".25"/>
<circle cx="278.6" cy="159.4" r=".25"/>
<circle cx="278.8" cy="159.5" r=".25"/>
<circle cx="278.8" cy="159.6" r=".25"/>
<circle cx="279" cy="159.6" r=".25"/>
<circle cx="279" cy="159.7" r=".25"/>
<circle cx="279.1" cy="159.8" r=".25"/>
<circle cx="279.1" cy="159.7" r=".25"/>
<circle cx="279.2" cy="159.7" r=".25"/>
<circle cx="279.4" cy="159.9" r=".25"/>
<circle cx="279.5" cy="159.9" r=".25"/>
<circle cx="279.7" cy="159.5" r=".25"/>
<circle cx="279.7" cy="159.8" r=".25"/>
<circle cx="259.4" cy="160.2" r=".25"/>
<circle cx="259.8" cy="160.5" r=".25"/>
<circle cx="260.1" cy="160" r=".25"/>
<circle cx="260.2" cy="160.7" r=".25"/>
<circle cx="260.6" cy="160.3" r=".25"/>
<circle cx="260.7" cy="161" r=".25"/>
<circle cx="261" cy="160.5" r=".25"/>
<circle cx="261.1" cy="161.2" r=".25"/>
<circle cx="262.8" cy="161.6" r=".25"/>
<circle cx="263.2" cy="161.8" r=".25"/>
<circle cx="263.3" cy="162.5" r=".25"/>
<circle cx="263.6" cy="162" r=".25"/>
<circle cx="264" cy="162.3" r=".25"/>
<circle cx="264.2" cy="163" r=".25"/>
<circle cx="264.5" cy="162.5" r=".25"/>
<circle cx="264.6" cy="163.2" r=".25"/>
<circle cx="265" cy="163.5" r=".25"/>
<circle cx="266.6" cy="162.8" r=".25"/>
<circle cx="267.1" cy="162.1" r=".25"/>
<circle cx="267.2" cy="164.7" r=".25"/>
<circle cx="267.3" cy="164.8" r=".25"/>
<circle cx="267.6" cy="164.3" r=".25"/>
<circle cx="267.8" cy="165" r=".25"/>
<circle cx="268" cy="164.6" r=".25"/>
<circle cx="268.2" cy="165.3" r=".25"/>
<circle cx="268.4" cy="164.8" r=".25"/>
<circle cx="268.6" cy="165.5" r=".25"/>
<circle cx="268.7" cy="160" r=".25"/>
<circle cx="269.4" cy="164.6" r=".25"/>
<circle cx="270" cy="164.5" r=".25"/>
<circle cx="270.2" cy="165.8" r=".25"/>
<circle cx="270.3" cy="166.4" r=".25"/>
<circle cx="270.6" cy="166.5" r=".25"/>
<circle cx="270.6" cy="164.1" r=".25"/>
<circle cx="271.1" cy="165.9" r=".25"/>
<circle cx="271.3" cy="166.5" r=".25"/>
</g>
<!-- layer: BORDER -->
<g fill="none" stroke="#000" stroke-width=".25">
<path d="M20 10.1h390v276.9h-390zM65 5.1v5M115 5.1v5M165 5.1v5M215 5.1v10M265 5.1v5M315 5.1v5M365 5.1v5M15 52.9h5M410 52.9h5M15 100.7h5M410 100.7h5"/>
<path d="M15 148.6h10M405 148.6h10M15 196.4h5M410 196.4h5M15 244.2h5M410 244.2h5M65 287v5M115 287v5M165 287v5M215 282.1v9.9M265 287v5M315 287v5"/>
<path d="M365 287v5"/>
</g>
<!-- layer: TITLEBLOCK -->
<path d="M230 240.1h180v46.9h-180zM230 250h180M254 240.1v9.9M288 240.1v46.9M349 240.1v46.9M288 260.1h122M349 277.1h61M359 277.1v9.9M395 277.1v9.9" fill="none" stroke="#000" stroke-width=".36"/>
<!-- layer: Parts Lists -->
<path d="M305 10.1h105v72.1h-105zM305 17.5h105M320 17.5v64.7M335 17.5v64.7M380 17.5v64.7M305 25h105M305 37.4h105M305 44.9h105M305 52.4h105M305 59.8h105M305 67.3h105M305 74.8h105" fill="none" stroke="#000" stroke-width=".25"/>
<!-- layer: Balloons -->
<g fill="none" stroke="#000" stroke-width=".25">
<circle cx="227.5" cy="90.4" r="6.3"/>
<circle cx="227.5" cy="136.1" r="6.3"/>
<circle cx="227.5" cy="181.7" r="6.3"/>
<circle cx="245" cy="209.3" r="6.3"/>
<circle cx="285.5" cy="209.3" r="6.3"/>
<circle cx="326" cy="209.3" r="6.3"/>
<circle cx="366.4" cy="209.3" r="6.3"/>
</g>
<!-- layer: 0 -->
<path d="M273.5 115.8l3.4-.8-2.9 1.9zM274.9 106.8l3.1 1.7-3.5-.6zM303.6 101.4l2.9-2.2-2 3zM334.1 142.7l2.6-2.5-1.7 3.2zM339.9 149.8l1.9 2.9-1.1 .5zM270.9 166.5l-1.3 3.3-1-.6zM310.2 183.4l2.3 2.7-1 .6z" fill="#000" stroke="#000" stroke-width=".25"/>
<path d="M233.4 92.5l41.3 14.8M273.7 116.4l-40.4 17.2M304.1 101.8l-72.2 75.4M334.6 143.1l-45.4 61.1M341.3 153l22.6 50.5M269.1 169.5l-20.8 34.4M312 186.4l10.7 17.5" fill="none" stroke="#000" stroke-width=".25"/>
<g font-size="7">
<text x="225.6" y="92.9">3</text>
<text x="225.7" y="138.6">2</text>
<text x="225.7" y="184.3">4</text>
<text x="243.1" y="211.7">5</text>
<text x="283.5" y="211.8">7</text>
<text x="324" y="211.7">6</text>
<text x="364.7" y="211.8">1</text>
<text x="289" y="270.6">ExamControllerSetup</text>
</g>
<g font-size="4.9">
<text x="347.1" y="15.5">Parts List</text>
<text x="307.7" y="23">Item</text>
<text x="323.6" y="22.5">Qty</text>
<text x="343.4" y="23">Part Number</text>
<text x="386.3" y="23">Material</text>
<text x="311.3" y="29.9">1</text>
<text x="326.3" y="29.9">1</text>
<text x="336.1" y="35.8">Module</text>
<text x="336.5" y="30">Arduino Joystick</text>
<text x="381.3" y="30">Steel</text>
<text x="311.2" y="42.3">2</text>
<text x="326.3" y="42.3">1</text>
<text x="336.1" y="42.4">Button</text>
<text x="381.3" y="42.4">Steel</text>
<text x="311.1" y="49.8">3</text>
<text x="326.3" y="49.8">1</text>
<text x="336.5" y="49.9">Abdeckung</text>
<text x="381.3" y="49.9">Steel</text>
<text x="311.2" y="57.3">4</text>
<text x="326.3" y="57.3">1</text>
<text x="336.1" y="57.4">Document</text>
<text x="381.3" y="57.4">Steel</text>
<text x="311.1" y="64.7">5</text>
<text x="326.3" y="64.8">1</text>
<text x="336.1" y="64.8">Placa microbit</text>
<text x="311.1" y="72.2">6</text>
<text x="326.3" y="72.2">1</text>
<text x="336.1" y="72.3">Bottom</text>
<text x="381.3" y="72.4">Steel</text>
<text x="311.1" y="79.7">7</text>
<text x="326.3" y="79.7">1</text>
<text x="336.2" y="79.8">Cover</text>
<text x="381.3" y="79.8">Steel</text>
<text x="289" y="248.5">ALEXANDER PHILLIPS 2024-12-05</text>
<text x="399.1" y="285.7">1/3</text>
</g>
<g font-size="3.5">
<text x="39" y="8.8">1</text>
<text x="89" y="8.8">2</text>
<text x="139" y="8.8">3</text>
<text x="189" y="8.8">4</text>
<text x="239" y="8.8">5</text>
<text x="289" y="8.8">6</text>
<text x="339" y="8.8">7</text>
<text x="389" y="8.8">8</text>
<text x="16.3" y="30.2">A</text>
<text x="411.3" y="30.2">A</text>
<text x="16.3" y="78">B</text>
<text x="411.3" y="78">B</text>
<text x="16.2" y="125.9">C</text>
<text x="411.2" y="125.9">C</text>
<text x="16.2" y="173.7">D</text>
<text x="411.2" y="173.7">D</text>
<text x="16.3" y="221.6">E</text>
<text x="411.3" y="221.6">E</text>
<text x="16.4" y="269.4">F</text>
<text x="411.4" y="269.4">F</text>
<text x="39" y="290.8">1</text>
<text x="89" y="290.8">2</text>
<text x="139" y="290.8">3</text>
<text x="189" y="290.8">4</text>
<text x="239" y="290.8">5</text>
<text x="289" y="290.8">6</text>
<text x="339" y="290.8">7</text>
<text x="389" y="290.8">8</text>
</g>
<g font-size="2.5">
<text x="231" y="242.9">Dept.</text>
<text x="255" y="242.9">Technical reference</text>
<text x="289" y="242.9">Created by</text>
<text x="350" y="242.9">Approved by</text>
<text x="289" y="252.8">Document type</text>
<text x="350" y="252.8">Document status</text>
<text x="289" y="262.9">Title</text>
<text x="350" y="262.9">DWG No.</text>
<text x="350" y="279.9">Rev.</text>
<text x="360" y="279.9">Date of issue</text>
<text x="396" y="279.9">Sheet</text>
</g>
</svg>
